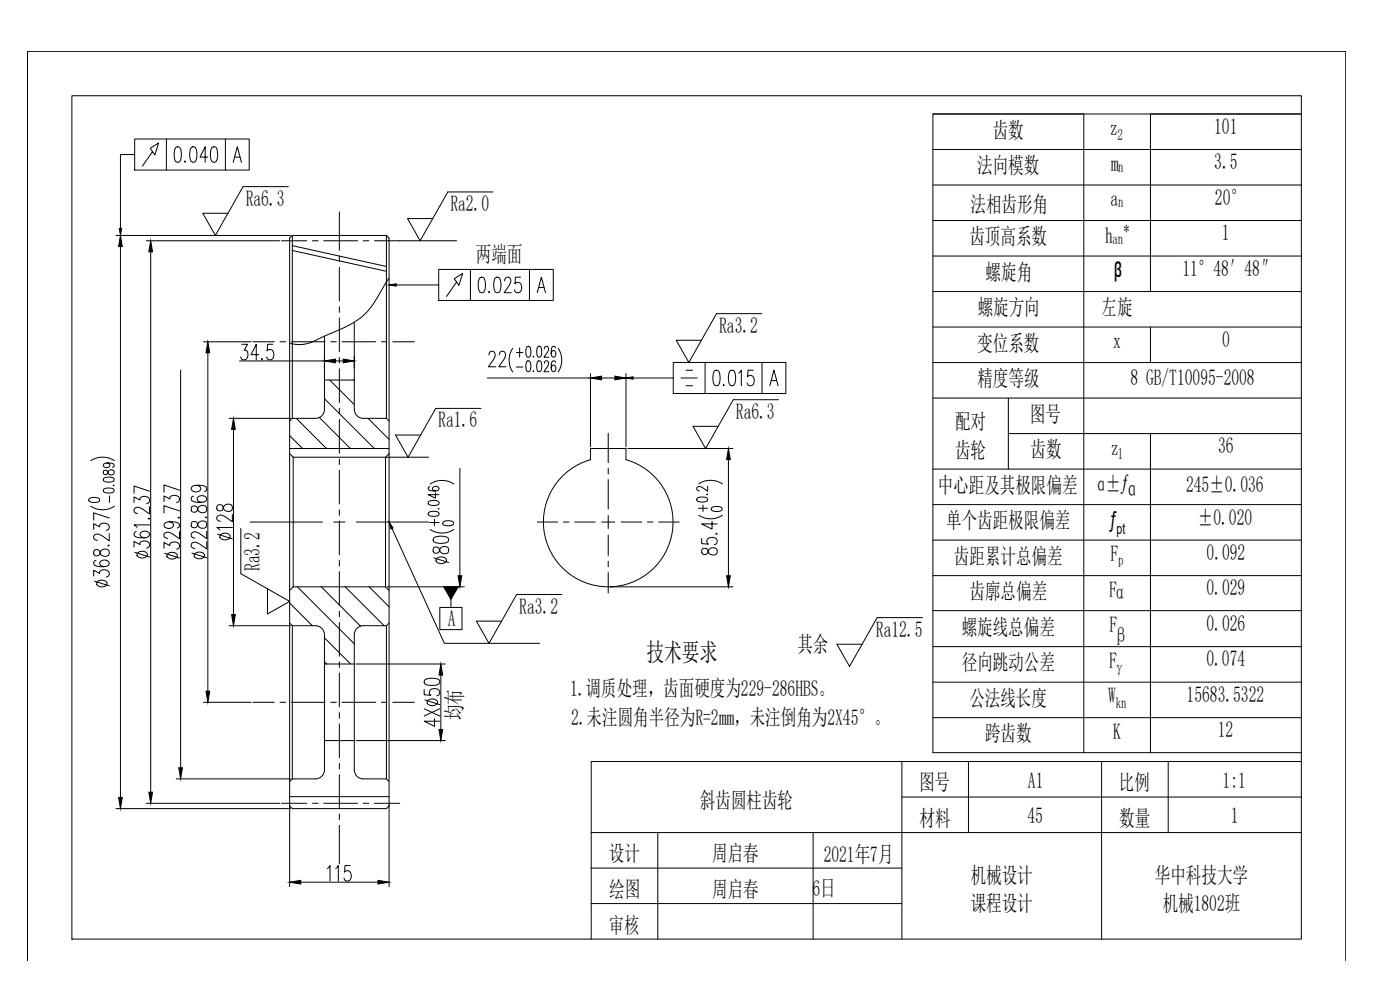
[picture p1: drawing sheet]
<svg xmlns="http://www.w3.org/2000/svg" width="841mm" height="594mm" viewBox="0 0 841 594" stroke-linecap="round" stroke-linejoin="round" font-family="sans-serif">
<g fill="none" stroke="#000" stroke-width=".6">
<path d="M560 68h91v384M560 90h222M560 111h222M560 132h222M176 150l56 13M176 148l56 12M560 154h222M560 175h222M691 175v-107h91h-222v384h222M560 196h222M691 196v22M560 218h222"/>
<path d="M560 239h222M606 239v43M232 275h26M606 260h176M691 260v192M560 282h222M560 303h222M560 324h222M560 346h222M560 367h222M560 388h222M560 410h222"/>
<path d="M560 431h222M542 479h240M355 521h187M355 543h187M17 577v-546h791v546"/>
</g>
<path d="M43 58h739v506h-739zM176 141h56M542 457v107M582 457v43M662 457v107M702 457v43M782 457h-427v107M355 500h427M395 500v64M488 500v64" fill="none" stroke="#000" stroke-width=".6"/>
<!-- layer: 0 -->
<g fill="none" stroke="#000" stroke-width=".6">
<path d="M204 127v23M169 145h15M188 145h3M194 145h21M204 154v3M218 145h4M225 145h49M204 161v20M234 167l-9 14-4 6a55 55 0 0 1-23 14l-7 3a21 21 0 0 1-17 2M204 184v4M204 191v20M213 194v52a5 5 0 0 0 5 5h14"/>
<path d="M152 205h13M168 205h4M175 205h20M195 202v44a5 5 0 0 1-5 5h-14M199 205h3M204 215v3M205 205h21M229 205h4M236 205h13M195 239l30 30M195 228h18M198 228l15 15"/>
<path d="M204 221v21M212 228l1 1M176 251v-110l-2 2v341l2 2h56l2-2v-341l-2-2v110M176 251l-2 2M178 251l18 18M192 251l18 18M204 245v4M204 252v20M221 251l13 13M232 251l2 2M174 262l8 7M174 269h60"/>
<path d="M174 273l2 2M176 275h56M176 275v78M204 276v3M232 275v78M234 273l-2 2M365 260v18M204 282v21M339 285a39 39 0 0 1 16-9v-7h21v7a39 39 0 0 1 24 55 39 39 0 0 1-58 14 39 39 0 0 1-3-60zM365 281v4M365 288v18M150 314h44"/>
<path d="M200 314h7M204 306v4M204 313v20M214 314h43M323 314h12M338 314h4M345 314h13M361 314h8M365 310v7M373 314h13M389 314h3M396 314h12"/>
<path d="M204 337v3M365 321v13M365 337v3M176 353h56M176 353l-2 2M179 353l34 34M193 353l24 23M204 343v21M207 353l24 23M222 353l12 11M232 353l2 2M365 344v12"/>
<path d="M174 362l14 14M174 374l2 2M176 376h14a5 5 0 0 1 5 5v82a5 5 0 0 1-5 5h-14M176 376v92M204 367v3M204 374v20M232 376h-14a5 5 0 0 0-5 5v82a5 5 0 0 0 5 5h14M232 376v92M234 374l-2 2M195 398l1 1M195 383l16 16M195 399h18"/>
<path d="M204 398v3M204 404v21M152 422h13M168 422h4M175 422h20M199 422h3M204 428v3M204 435v20M205 422h21M229 422h4M236 422h13M195 445h18"/>
<path d="M204 459v3M174 479h60M176 468l-2 1M204 465v21M232 468l2 1M169 483h15M188 483h3M194 483h21M204 489v3M204 496v23M218 483h4M225 483h15"/>
</g>
<g fill="none" stroke="#000" stroke-width=".6">
<path d="M70 141h105M72 148v331M88 145h80M91 151v325M122 205h29M125 212v203M144 217h51M145 207h4l-2 3a2.9 2.9 0 0 1 2 4 2.9 2.9 0 0 1-3 2h-1v-2M155 213h-4l3-6v9M157 215v1h1M164 207h-3l-1 4a2.1 2.1 0 0 1 2-1 2.1 2.1 0 0 1 2 1 2.9 2.9 0 0 1 0 4 2.9 2.9 0 0 1-3 1l-1-2M195 214v7"/>
<path d="M202 217h4M213 214v7M294 213v-1a2.1 2.1 0 0 1 3 0 2.1 2.1 0 0 1 0 3l-4 5h5M300 213v-1a2.1 2.1 0 0 1 3 0 2.1 2.1 0 0 1 0 3l-3 5h4M308 209a13 13 0 0 0 0 14M310 212h4M312 209v6M317 208h1a5 5 0 0 1 0 7h-1a5 5 0 0 1 0-7zM317 217h1a5 5 0 0 1 0 6h-1a5 5 0 0 1 0-6zM320 214h1M323 208h1a5 5 0 0 1 0 7 5 5 0 0 1-1-7zM323 217h1a5 5 0 0 1 0 6 5 5 0 0 1-1-6z"/>
<path d="M327 210v-1a1.4 1.4 0 0 1 2-1 1.5 1.5 0 0 1 0 3l-2 4h3M327 218v-1a1.4 1.4 0 0 1 2 0 1.4 1.4 0 0 1 0 2l-2 4h3M334 209l-2-1a4 4 0 0 0 1 7 1.9 1.9 0 0 0 1-3 1.9 1.9 0 0 0-2-1l-1 1M334 218l-2-1a4 4 0 0 0 1 6 1.9 1.9 0 0 0 1-2 1.9 1.9 0 0 0-2-1l-1 1M335 209a13 13 0 0 1 0 14M109 222v239M293 227h62M310 220h4M320 223h1M355 224v44M361 227h8M376 224v44"/>
<path d="M138 251h37M140 258v111M55 277a13 13 0 0 1 14 0M64 278l2 1a1.8 1.8 0 0 1-2 2 1.8 1.8 0 0 1-2-2l2-1a3 3 0 0 1 5 2l-1 1M377 269h63M438 276v70M54 299h2a2.9 2.9 0 0 1 4 2 5 5 0 0 1-7 0zM62 294l3-1a2.9 2.9 0 0 1 4 2 5 5 0 0 1-7 0zM62 287h3a2.9 2.9 0 0 1 4 1 5 5 0 0 1-7 0zM62 283v2h2a2.4 2.4 0 0 1 2-3 2.4 2.4 0 0 1 3 1 2 2 0 0 1-3 2 2 2 0 0 1-1-2l-1-1zM66 298v4M68 291v1"/>
<path d="M90 295l-9-3v4M116 298h-1v2a5 5 0 0 0 6 2l3-1a2.7 2.7 0 0 0-2-3 2.7 2.7 0 0 0-3 1l-1 1 1 1 2 1M118 291l2 1a2.7 2.7 0 0 1-1 4 2.7 2.7 0 0 1-4-1v-2a4 4 0 0 1 5-2l4 1v2l-1 1M258 292l-1 2a4 4 0 0 0 7-1 1.9 1.9 0 0 0-2-1 1.9 1.9 0 0 0-2 2l2 1M258 291a13 13 0 0 1 15 0M262 296v3l-5-2h7M276 281v65M419 299h2a2.9 2.9 0 0 1 4 1 5 5 0 0 1-6 0zM420 291a13 13 0 0 1 14 0M425 297h-1M425 292v3l-4-3a1.4 1.4 0 0 0-2 1 1.4 1.4 0 0 0 1 2M55 304a13 13 0 0 0 14 0"/>
<path d="M56 318v-3l4 1a2.8 2.8 0 0 1 3-2 2.8 2.8 0 0 1 2 4l-1 1M66 311l-10-3v4M81 302v-4l3 2a2.8 2.8 0 0 1 4-2 2.8 2.8 0 0 1 1 4l-1 1M82 319l-1 1v1a5 5 0 0 0 6 2l2-1a2.7 2.7 0 0 0-1-3 2.7 2.7 0 0 0-3 1l-1 1 1 1 2 1M89 311l1 1h-1M90 315h-9l1 2M90 304v5l-5-3a2.7 2.7 0 0 0-3-1 2.7 2.7 0 0 0-1 2l2 1M115 314v2a2 2 0 0 0 2 1 2 2 0 0 0 1-1 3 3 0 0 1 3-3 3 3 0 0 1 3 2 2.9 2.9 0 0 1-3 3 2.9 2.9 0 0 1-3-4 2.3 2.3 0 0 0-3 0zM115 304v2a2 2 0 0 0 2 2 2 2 0 0 0 1-1 3 3 0 0 1 3-3 3 3 0 0 1 3 1 2.9 2.9 0 0 1-3 3 2.9 2.9 0 0 1-3-3 2.3 2.3 0 0 0-3-1zM124 310v1h-1M124 319v5l-6-4a2.1 2.1 0 0 0-3 0 2.1 2.1 0 0 0 2 3M131 303l-1 3a2 2 0 0 0 2 1 2 2 0 0 0 2-1 3 3 0 0 1 2-3 3 3 0 0 1 4 1 2.9 2.9 0 0 1-3 3 2.9 2.9 0 0 1-3-3 2.2 2.2 0 0 0-3-1z"/>
<path d="M140 317h-10l2 1M140 309v4l-6-3a2.1 2.1 0 0 0-4 0 2.1 2.1 0 0 0 2 3M258 308l2-1a2.9 2.9 0 0 1 4 2 5 5 0 0 1-7 0zM258 301h2a2.9 2.9 0 0 1 4 1 5 5 0 0 1-7 0zM258 314h6M258 318a13 13 0 0 0 15 0M261 312v4M263 305v1M266 313h3a2.9 2.9 0 0 1 3 2 5 5 0 0 1-6 0zM420 305h5M420 309a13 13 0 0 0 14 0M422 303v4"/>
<path d="M428 305l2-1a2.9 2.9 0 0 1 4 2 5 5 0 0 1-7 0zM428 313v5l-6-3h9M57 330l-1 3a2 2 0 0 0 2 1 2 2 0 0 0 2-1 3 3 0 0 1 2-3 3 3 0 0 1 4 1 2.9 2.9 0 0 1-3 3 2.9 2.9 0 0 1-3-3 2.2 2.2 0 0 0-3-1zM58 337h-1l-1 2a5 5 0 0 0 7 1l2-1a2.7 2.7 0 0 0-1-3 2.7 2.7 0 0 0-4 1v1v1l3 1M65 327l1 1h-1M66 320v5l-5-3a2.7 2.7 0 0 0-3-1 2.7 2.7 0 0 0-2 2l3 2M81 329v-4l3 2a2.8 2.8 0 0 1 4-2 2.8 2.8 0 0 1 1 4h-1M81 332l9 3M83 332a3 3 0 0 1 6 2 3 3 0 0 1-4 1 3 3 0 0 1-3-2zM115 332l9 3M117 333a3 3 0 0 1 6 1 3 3 0 0 1-4 2 3 3 0 0 1-2-3zM124 325v5l-4-3a2.7 2.7 0 0 0-3-1 2.7 2.7 0 0 0-2 2l2 1"/>
<path d="M131 321l9 3M132 321a3 3 0 0 1 6 2 3 3 0 0 1-3 1 3 3 0 0 1-3-2zM261 329l-1 2a2 2 0 0 0 2 1 2 2 0 0 0 2-1 3 3 0 0 1 2-3 3 3 0 0 1 4 2 2.9 2.9 0 0 1-4 3 2.9 2.9 0 0 1-2-3 2.2 2.2 0 0 0-3-1zM261 323a10 10 0 0 1 8 0l1 2a5 5 0 0 1-6 1l-3-1h-1zM261 335l9 3M262 335a3 3 0 0 1 6 2 3 3 0 0 1-3 2 3 3 0 0 1-3-3zM422 323v4h4a2.1 2.1 0 0 1-1-2 2.1 2.1 0 0 1 1-2 2.9 2.9 0 0 1 4 0 2.9 2.9 0 0 1 0 4h-1M422 330v2a2 2 0 0 0 1 1 2 2 0 0 0 2-1 3 3 0 0 1 2-3 3 3 0 0 1 4 2 2.9 2.9 0 0 1-3 3 2.9 2.9 0 0 1-3-4 2.2 2.2 0 0 0-3 0zM430 320l1 1h-1M56 346v-3l4 1a2.9 2.9 0 0 1 3-2 2.9 2.9 0 0 1 3 3l-1 1-1 1M57 349l9 3M59 349a3 3 0 0 1 5 2 3 3 0 0 1-3 2 3 3 0 0 1-3-3z"/>
<path d="M233 353h46M366 353h74M138 376h37M214 399h53M255 414v3l4 1a2.1 2.1 0 0 1-1-2 2.1 2.1 0 0 1 1-2 2.9 2.9 0 0 1 4 0 2.9 2.9 0 0 1 1 3l-2 1M255 408a10 10 0 0 1 9 0v2a5 5 0 0 1-5 2l-4-1v-1zM265 406v32M122 422h29M255 426l9 4M255 420l9 3M257 421a3 3 0 0 1 6 1 3 3 0 0 1-4 2 3 3 0 0 1-2-3zM261 432v4l-6-3h9"/>
<path d="M264 426l-9 4M214 445h53M106 468h69M70 486h105M88 483h80M174 484v49M234 484v49M210 520h-3v4a2.1 2.1 0 0 1 2-1 2.1 2.1 0 0 1 2 1 2.9 2.9 0 0 1 0 4 2.9 2.9 0 0 1-4 1v-2M181 530h46M197 522l1-2v9M202 522l1-2v9"/>
</g>
<g fill="#000" stroke="#000" stroke-width=".6">
<path d="M72 141l1 7h-2zM91 145l1 6h-3zM125 205l1 7h-2zM195 217l7-1v2zM206 216l7 1-7 1zM355 227l6-1v2zM369 226l7 1-7 1zM140 251l1 7h-2zM438 269l1 7h-3zM275 346h2l-1 7zM436 346h3l-1 7zM139 369h2l-1 7z"/>
<path d="M124 415h2l-1 7zM265 399l1 7h-2zM264 438h2l-1 7zM71 479h2l-1 7zM89 476h3l-1 7zM107 461h3l-1 7zM174 530l7-1v2zM227 529l7 1-7 1z"/>
</g>
<g fill="none" stroke="#000" stroke-width=".6">
<path d="M81 83h69v19h-69zM81 93h-9v44M92 91l1 2 2-7-5 3 2 2-6 9M100 83v19M106 89l1-1a5 5 0 0 1 2 5l-1 4h-2a5 5 0 0 1-1-5zM111 97h.1M115 89l1-1a5 5 0 0 1 2 5l-1 4h-1a5 5 0 0 1-2-5zM125 94h-5l3-6v9M127 89l2-1a5 5 0 0 1 2 5l-1 4h-2a5 5 0 0 1-2-5zM135 83v19M140 97l3-9 2 9M141 94h3"/>
<path d="M173 112h-27l-17 29-7-13h15M296 115h-27l-17 30-7-14h15M238 171h26M264 162h68v18h-68zM274 169l2 2 2-7-5 3 1 2-6 9M283 162v18M288 167h2a5 5 0 0 1 2 5l-1 3-2 1a5 5 0 0 1-2-5zM294 175v1v-1M298 167h1a5 5 0 0 1 2 5l-1 3-2 1a5 5 0 0 1-1-5zM303 169v-2a2.1 2.1 0 0 1 3 0 2.1 2.1 0 0 1 1 3l-4 6h4M313 167h-3l-1 4a2.1 2.1 0 0 1 2-1 2.1 2.1 0 0 1 2 1 2.9 2.9 0 0 1 0 3 2.9 2.9 0 0 1-3 1l-1-1M318 162v18"/>
<path d="M323 176l2-9 3 9M324 173h3M458 188h-28l-16 30-8-14h15M404 218h68v18h-68zM424 218v18M458 218v18M380 227h24M409 227h10M412 222h4M412 232h4M429 223l2-1a5 5 0 0 1 2 6l-1 3-2 1a5 5 0 0 1-2-6zM435 231v1v-1"/>
<path d="M438 223l2-1a5 5 0 0 1 2 6l-1 3-2 1a5 5 0 0 1-1-6zM444 224l1-2v10M452 222h-3v4a2.1 2.1 0 0 1 2-1 2.1 2.1 0 0 1 2 2 2.9 2.9 0 0 1 0 3 2.9 2.9 0 0 1-4 1v-1M462 232l3-10 2 10M463 229h3M289 245h-27l-17 30-7-14h15M468 240h-27l-17 29-8-13h15M145 317v28l29 16-13 8v-15M235 317l32 69h57M267 353h8l-4 7zM271 360v5M338 357h-28l-16 29-8-13h15"/>
<path d="M264 365h14v13h-14zM554 371h-27l-17 29-7-13h15"/>
</g>
<path d="M72 137h1l-1 4zM234 171l4-1v2zM376 227l4-1v2zM234 314l2 3-1 1zM267 353h8l-4 7z" fill="#000" stroke="#000" stroke-width=".6"/>
<text font-size="15.3" x="388" y="397">技术要求</text>
<text font-size="14.1" x="109" y="337" transform="rotate(-90 109 337)">329.737</text>
<text font-size="14" x="669" y="387">β</text>
<g font-size="13.3">
<text x="596" y="83">齿数</text>
<text x="667" y="81">z</text>
<text x="729" y="80">101</text>
<text x="729" y="102">3.5</text>
<text x="587" y="104">法向模数</text>
<text x="667" y="102">m</text>
<text x="148" y="124">Ra6.3</text>
<text x="667" y="124">a</text>
<text x="730" y="123">20°</text>
<text x="271" y="127">Ra2.0</text>
<text x="583" y="127">法相齿形角</text>
<text x="582" y="147">齿顶高系数</text>
<text x="664" y="146">h</text>
<text x="734" y="144">1</text>
<text x="286" y="157">两端面</text>
<text x="592" y="168">螺旋角</text>
<text x="710" y="166">11°48′48″</text>
<text x="587" y="189">螺旋方向</text>
<text x="662" y="189">左旋</text>
<text x="432" y="200">Ra3.2</text>
<text x="669" y="209">x</text>
<text x="734" y="208">0</text>
<text x="587" y="211">变位系数</text>
<text x="587" y="232">精度等级</text>
<text x="679" y="231">8 GB/T10095-2008</text>
<text x="442" y="252">Ra6.3</text>
<text x="263" y="257">Ra1.6</text>
<text x="574" y="258">配对</text>
<text x="619" y="254">图号</text>
<text x="574" y="275">齿轮</text>
<text x="619" y="275">齿数</text>
<text x="668" y="273">z</text>
<text x="732" y="272">36</text>
<text x="563" y="296">中心距及其极限偏差</text>
<text x="659" y="295">ɑ±ƒɑ</text>
<text x="712" y="296">245±0.036</text>
<text x="568" y="317">单个齿距极限偏差</text>
<text x="720" y="316">±0.020</text>
<text x="573" y="339">齿距累计总偏差</text>
<text x="667" y="337">F</text>
<text x="725" y="336">0.092</text>
<text x="156" y="343" transform="rotate(-90 156 343)">Ra3.2</text>
<text x="582" y="360">齿廓总偏差</text>
<text x="666" y="358">Fα</text>
<text x="725" y="358">0.029</text>
<text x="312" y="369">Ra3.2</text>
<text x="269" y="376">A</text>
<text x="526" y="382">Ra12.5</text>
<text x="578" y="381">螺旋线总偏差</text>
<text x="666" y="379">F</text>
<text x="725" y="379">0.026</text>
<text x="479" y="392">其余</text>
<text x="666" y="401">F</text>
<text x="725" y="400">0.074</text>
<text x="578" y="403">径向跳动公差</text>
<text x="342" y="418">1.调质处理，齿面硬度为229-286HBS。</text>
<text x="582" y="424">公法线长度</text>
<text x="666" y="422">W</text>
<text x="713" y="422">15683.5322</text>
<text x="278" y="433" transform="rotate(-90 278 433)">均布</text>
<text x="343" y="435">2.未注圆角半径为R=2mm，未注倒角为2X45°。</text>
<text x="669" y="444">K</text>
<text x="732" y="443">12</text>
<text x="592" y="445">跨齿数</text>
<text x="618" y="473">A1</text>
<text x="734" y="473">1:1</text>
<text x="552" y="475">图号</text>
<text x="672" y="475">比例</text>
<text x="420" y="486">斜齿圆柱齿轮</text>
<text x="552" y="496">材料</text>
<text x="617" y="495">45</text>
<text x="672" y="496">数量</text>
<text x="739" y="495">1</text>
<text x="366" y="517">设计</text>
<text x="428" y="517">周启春</text>
<text x="495" y="518">2021年7月</text>
<text x="583" y="530">机械设计</text>
<text x="694" y="530">华中科技大学</text>
<text x="366" y="539">绘图</text>
<text x="428" y="539">周启春</text>
<text x="488" y="538">6日</text>
<text x="583" y="547">课程设计</text>
<text x="698" y="547">机械1802班</text>
<text x="366" y="560">审核</text>
</g>
<text font-size="13.1" x="669" y="167">β</text>
<text font-size="13" x="666" y="316">ƒ</text>
<g font-size="9.3">
<text x="671" y="84">2</text>
<text x="672" y="103">n</text>
<text x="672" y="124">n</text>
<text x="675" y="140">*</text>
<text x="668" y="147">an</text>
<text x="672" y="276">1</text>
<text x="672" y="339">p</text>
<text x="669" y="404">γ</text>
<text x="670" y="425">kn</text>
</g>
<text font-size="9.1" x="671" y="321">pt</text>
</svg>
